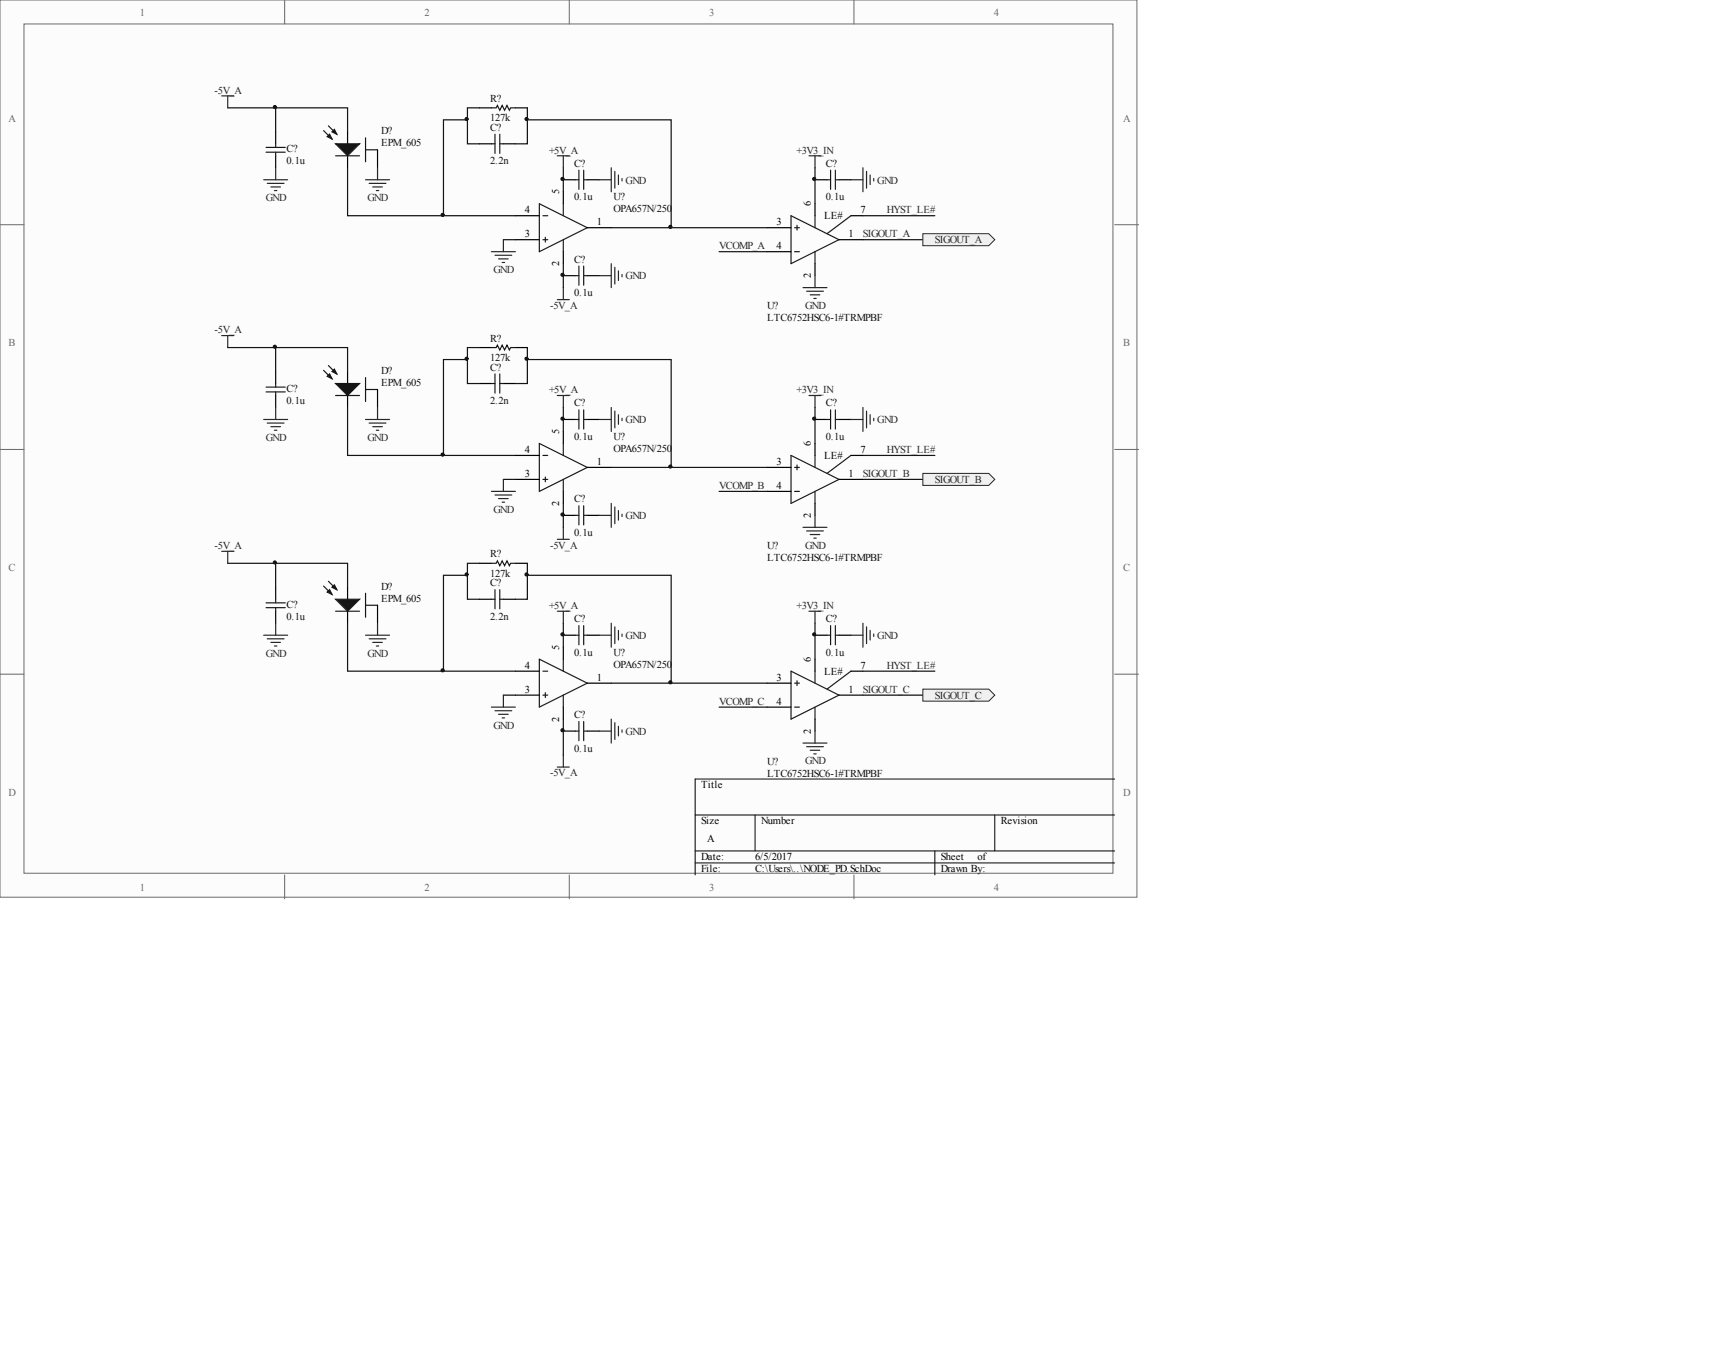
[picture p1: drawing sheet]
<svg xmlns="http://www.w3.org/2000/svg" width="241mm" height="190mm" viewBox="0 0 241 190" stroke-linecap="round" stroke-linejoin="round" font-family="sans-serif">
<g fill="#fcfcfc" stroke="#6a6a6a" stroke-width=".14">
<path d="M0 0h160.4v126.6h-160.4z"/>
<path d="M3.4 3.4h153.7v119.8h-153.7z"/>
</g>
<path d="M40.2 0v3.4M80.3 0v3.4M120.5 0v3.4M0 31.7h3.4M157.3 31.7h3.4M0 63.4h3.4M157.3 63.4h3.4M0 95.1h3.4M157.3 95.1h3.4M40.2 123.5v3.3M80.3 123.5v3.3M120.5 123.5v3.3" fill="none" stroke="#6a6a6a" stroke-width=".14"/>
<path d="M98.1 115h59.2M106.5 115v5.1M140.4 115v5.1M157.3 109.9h-59.2v13.6M98.1 120.1h59.2M98.1 121.8h59.2M131.9 120.1v3.4" fill="none" stroke="#000" stroke-width=".14"/>
<g fill="none" stroke="#1c1c1c" stroke-width=".17">
<path d="M45.7 18.4l1.1 1.2M46.3 17.8l1.2 1.1M51.6 19.4v3.4M37.5 20.8h2.8M37.5 21.5h2.8M38.9 20.3v.5M38.9 21.5v.5M47.4 22h3.3M51.6 21.1h1.7M76.1 28.8l6.8 3.3-6.8 3.4zM76.6 33.8h.7M76.6 30.4h.7"/>
<path d="M77 33.5v.7M79.5 28.8v1.6M79.5 33.8v1.7M81.2 25.4h.5M81.2 38.9h.5M81.7 24v2.7M81.7 37.5v2.8M82.4 24v2.7M82.4 37.5v2.8M82.4 25.4h.5M82.4 38.9h.5M111.6 30.4l6.8 3.4-6.8 3.4z"/>
<path d="M112.1 32.1h.7M112.1 35.5h.7M112.5 31.8v.7M115 30.4v1.7M115 35.5v1.7M116.7 25.4h.5M117.2 24v2.7M117.9 25.4h.5M117.9 24v2.7M120.1 30.4l-3.4 2.6M37.5 54.6h2.8M37.5 55.3h2.8"/>
<path d="M38.9 54.1v.5M38.9 55.3v.5M45.7 52.3l1.1 1.1M46.3 51.6l1.2 1.2M47.4 55.8h3.3M51.6 53.3v3.4M51.6 55h1.7M81.2 59.2h.5M81.7 57.8v2.7M82.4 57.8v2.7M82.4 59.2h.5M116.7 59.2h.5"/>
<path d="M117.2 57.8v2.7M117.9 59.2h.5M117.9 57.8v2.7M76.1 62.6l6.8 3.4-6.8 3.3zM76.6 67.6h.7M76.6 64.3h.7M77 67.3v.7M79.5 62.6v1.7M79.5 67.6v1.7M81.2 72.7h.5M81.7 71.4v2.7M82.4 71.4v2.7"/>
<path d="M82.4 72.7h.5M111.6 64.3l6.8 3.3-6.8 3.4zM112.1 66h.7M112.1 69.3h.7M112.5 65.6v.7M115 64.3v1.7M115 69.3v1.7M120.1 64.3l-3.4 2.5M37.5 85.1h2.8M37.5 85.7h2.8M38.9 84.6v.5M38.9 85.7v.6"/>
<path d="M45.7 82.7l1.1 1.2M46.3 82l1.2 1.2M47.4 86.3h3.3M51.6 83.7v3.4M51.6 85.4h1.7M76.1 93l6.8 3.4-6.8 3.4zM76.6 98.1h.7M76.6 94.7h.7M77 97.8v.6M79.5 93v1.7M79.5 98.1v1.7M81.2 89.6h.5"/>
<path d="M81.7 88.3v2.7M82.4 88.3v2.7M82.4 89.6h.5M111.6 94.7l6.8 3.4-6.8 3.4zM112.1 96.4h.7M112.1 99.8h.7M112.5 96.1v.6M115 94.7v1.7M115 99.8v1.7M116.7 89.6h.5M117.2 88.3v2.7M117.9 89.6h.5"/>
<path d="M117.9 88.3v2.7M120.1 94.7l-3.4 2.5M81.2 103.2h.5M81.7 101.8v2.7M82.4 101.8v2.7M82.4 103.2h.5"/>
</g>
<g fill="none" stroke="#000" stroke-width=".17">
<path d="M38.9 18.6v1.7M49 18.6v1.7M38.9 22v1.7M49 22v1.7M53.3 21.1v2.6M72.7 30.4h3.4M72.7 33.8h3.4M79.5 27.1v1.7M79.5 35.5v1.7M79.5 25.4h1.7M79.5 38.9h1.7M82.9 32.1h3.4"/>
<path d="M82.9 25.4h1.7M82.9 38.9h1.7M108.2 32.1h3.4M108.2 35.5h3.4M115 28.8v1.6M115 37.2v1.7M115 25.4h1.7M118.4 33.8h3.4M118.4 25.4h1.7M120.1 30.4h1.7M38.9 52.4v1.7M38.9 55.8v1.7"/>
<path d="M49 52.4v1.7M49 55.8v1.7M53.3 55v2.5M79.5 59.2h1.7M82.9 59.2h1.7M115 59.2h1.7M118.4 59.2h1.7M72.7 64.3h3.4M72.7 67.6h3.4M79.5 60.9v1.7M79.5 69.3v1.7M79.5 72.7h1.7"/>
<path d="M82.9 66h3.4M82.9 72.7h1.7M108.2 66h3.4M108.2 69.3h3.4M115 62.6v1.7M115 71v1.7M118.4 67.6h3.4M120.1 64.3h1.7M38.9 82.9v1.7M38.9 86.3v1.6M49 82.9v1.7M49 86.3v1.6"/>
<path d="M53.3 85.4v2.5M72.7 94.7h3.4M72.7 98.1h3.4M79.5 91.3v1.7M79.5 99.8v1.7M79.5 89.6h1.7M82.9 96.4h3.4M82.9 89.6h1.7M108.2 96.4h3.4M108.2 99.8h3.4M115 93v1.7M115 89.6h1.7"/>
<path d="M118.4 98.1h3.4M118.4 89.6h1.7M120.1 94.7h1.7M79.5 103.2h1.7M82.9 103.2h1.7M115 101.5v1.7"/>
</g>
<g fill="none" stroke="#0e0e0e" stroke-width=".17">
<path d="M32.1 15.2h6.8M38.9 18.6v-3.4h10.1v3.4M49 23.7v6.7h23.7M71 33.8h1.7M86.3 32.1h21.9M101.5 35.5h6.7M121.8 30.4h10.1M121.8 33.8h8.4M32.1 49h6.8M38.9 52.4v-3.4h10.1v3.4M49 57.5v6.8h23.7M32.1 79.5h6.8"/>
<path d="M71 67.6h1.7M86.3 66h21.9M101.5 69.3h6.7M121.8 64.3h10.1M38.9 82.9v-3.4h10.1v3.4M49 87.9v6.8h23.7M71 98.1h1.7M86.3 96.4h21.9M101.5 99.8h6.7M121.8 94.7h10.1"/>
</g>
<g fill="none" stroke="#262626" stroke-width=".17">
<path d="M31.3 13.5h1.7M32.1 13.5v1.7M37.2 25.4h3.4M37.7 25.9h2.4M38.2 26.4h1.4M38.7 26.9h.4M38.9 23.7v1.7M51.6 25.4h3.4M52.1 25.9h2.4M52.6 26.4h1.4M53.1 26.9h.3M53.3 23.7v1.7"/>
<path d="M69.3 35.5h3.4M69.8 36h2.4M70.4 36.5h1.3M70.9 37h.3M71 33.8v1.7M84.6 25.4h1.7M84.6 38.9h1.7M86.3 23.7v3.4M86.3 37.2v3.4M86.8 24.2v2.4M86.8 37.7v2.4M87.3 24.7v1.3"/>
<path d="M87.3 38.2v1.4M87.8 25.2v.3M87.8 38.7v.4M115 38.9v1.7M120.1 25.4h1.7M121.8 23.7v3.4M122.3 24.2v2.4M122.8 24.7v1.3M123.3 25.2v.3M31.3 47.4h1.7M32.1 47.4v1.6M37.2 59.2h3.4"/>
<path d="M37.7 59.7h2.4M38.9 57.5v1.7M51.6 59.2h3.4M52.1 59.7h2.4M53.3 57.5v1.7M84.6 59.2h1.7M86.3 57.5v3.4M86.8 58v2.4M87.3 58.5v1.4M87.8 59v.4M113.3 40.6h3.4M113.8 41.1h2.4"/>
<path d="M114.3 41.6h1.4M114.8 42.1h.4M120.1 59.2h1.7M121.8 57.5v3.4M122.3 58v2.4M122.8 58.5v1.4M123.3 59v.4M31.3 77.8h1.7M32.1 77.8v1.7M38.2 60.2h1.4M38.7 60.7h.4M52.6 60.2h1.4"/>
<path d="M53.1 60.7h.3M69.3 69.3h3.4M69.8 69.8h2.4M70.4 70.4h1.3M70.9 70.9h.3M71 67.6v1.7M84.6 72.7h1.7M86.3 71v3.4M86.8 71.5v2.4M87.3 72v1.4M87.8 72.6v.3M113.3 74.4h3.4"/>
<path d="M113.8 74.9h2.4M114.3 75.4h1.4M114.8 75.9h.4M115 72.7v1.7M37.2 89.6h3.4M37.7 90.1h2.4M38.2 90.7h1.4M38.7 91.2h.4M38.9 87.9v1.7M51.6 89.6h3.4M52.1 90.1h2.4M52.6 90.7h1.4"/>
<path d="M53.1 91.2h.3M53.3 87.9v1.7M69.3 99.8h3.4M71 98.1v1.7M84.6 89.6h1.7M86.3 87.9v3.4M86.8 88.5v2.3M87.3 89v1.3M87.8 89.5v.3M120.1 89.6h1.7M121.8 87.9v3.4M122.3 88.5v2.3"/>
<path d="M122.8 89v1.3M123.3 89.5v.3M69.8 100.3h2.4M70.4 100.8h1.3M70.9 101.3h.3M78.6 108.2h1.7M79.5 106.5v1.7M84.6 103.2h1.7M86.3 101.5v3.4M86.8 102v2.3M87.3 102.5v1.3M87.8 103v.3"/>
<path d="M113.3 104.9h3.4M113.8 105.4h2.4M114.3 105.9h1.4M114.8 106.4h.4M115 103.2v1.7"/>
</g>
<g fill="#1c1c1c" stroke="#1c1c1c" stroke-width=".17">
<path d="M47.4 20.3h3.3l-1.7 1.7z"/>
<path d="M46.2 19.3l.3-.4 .3 .7z"/>
<path d="M46.8 18.6l.4-.3 .3 .6z"/>
<path d="M47.4 54.1h3.3l-1.7 1.7z"/>
<path d="M46.2 53.1l.3-.3 .3 .6z"/>
<path d="M46.8 52.4l.4-.3 .3 .7z"/>
<path d="M47.4 84.6h3.3l-1.7 1.7z"/>
<path d="M46.2 83.5l.3-.3 .3 .7z"/>
<path d="M46.8 82.9l.4-.4 .3 .7z"/>
</g>
<path d="M130.2 33h9.3l.9 .8-.9 .9h-9.3z" fill-rule="evenodd" fill="#f0f0f0" stroke="#262626" stroke-width=".14"/>
<path d="M121.8 67.6h8.4" fill="none" stroke="#0e0e0e" stroke-width=".17"/>
<path d="M130.2 66.8h9.3l.9 .8-.9 .9h-9.3z" fill-rule="evenodd" fill="#f0f0f0" stroke="#262626" stroke-width=".14"/>
<path d="M121.8 98.1h8.4" fill="none" stroke="#0e0e0e" stroke-width=".17"/>
<path d="M130.2 97.2h9.3l.9 .9-.9 .8h-9.3z" fill-rule="evenodd" fill="#f0f0f0" stroke="#262626" stroke-width=".14"/>
<g fill="none" stroke="#262626" stroke-width=".17">
<path d="M78.6 22h1.7M79.5 22v1.7M114.2 22h1.7M115 22v1.7M78.6 55.8h1.7M78.6 42.3h1.7M79.5 40.6v1.7M79.5 55.8v1.7M114.2 55.8h1.7M115 55.8v1.7M78.6 76.1h1.7M79.5 74.4v1.7"/>
<path d="M78.6 86.3h1.7M79.5 86.3v1.6M114.2 86.3h1.7M115 86.3v1.6"/>
</g>
<g fill="none" stroke="#0e0e0e" stroke-width=".17">
<path d="M67.7 15.2h-1.7v1.7M74.4 15.2v5.1h-1.7M74.4 16.9h20.3v15.2M67.7 20.3h-1.7v-3.4h-3.4v13.5M79.5 23.7v3.4M79.5 37.2v3.4M115 23.7v5.1M67.7 54.1h-1.7v-3.4h-3.4v13.6M67.7 49h-1.7v1.7M74.4 49v5.1h-1.7M74.4 50.7h20.3v15.3M79.5 57.5v3.4"/>
<path d="M115 57.5v5.1M67.7 79.5h-1.7v1.7M74.4 79.5v5.1h-1.7M79.5 71v3.4M67.7 84.6h-1.7v-3.4h-3.4v13.5M74.4 81.2h20.3v15.2M79.5 87.9v3.4M115 87.9v5.1M79.5 101.5v5"/>
</g>
<path d="M67.7 15.2h1.6M72.7 15.2h1.7M67.7 20.3h1.6M71 20.3h1.7M67.7 54.1h1.6M67.7 49h1.6M71 54.1h1.7M72.7 49h1.7M67.7 79.5h1.6M72.7 79.5h1.7M67.7 84.6h1.6M71 84.6h1.7" fill="none" stroke="#000" stroke-width=".17"/>
<g fill="none" stroke="#1c1c1c" stroke-width=".17">
<path d="M69.3 15.2h.7l.2-.3 .3 .7 .4-.7 .3 .7 .3-.7 .4 .7 .1-.4h.7M69.8 18.9v2.7M70.5 18.9v2.7M69.3 20.3h.5M70.5 20.3h.5M69.3 49h.7l.2-.3 .3 .7 .4-.7 .3 .7 .3-.7 .4 .7 .1-.4h.7M69.3 54.1h.5M69.8 52.8v2.7M70.5 52.8v2.7M70.5 54.1h.5M69.3 79.5h.7l.2-.4 .3 .7 .4-.7 .3 .7 .3-.7 .4 .7 .1-.3h.7M69.3 84.6h.5"/>
<path d="M69.8 83.2v2.7M70.5 83.2v2.7M70.5 84.6h.5"/>
</g>
<g fill="#0e0e0e" stroke="#0e0e0e" stroke-width=".14">
<circle cx="38.8" cy="79.4" r=".22"/>
<circle cx="38.8" cy="48.9" r=".22"/>
<circle cx="38.8" cy="15.1" r=".22"/>
<circle cx="62.5" cy="94.6" r=".22"/>
<circle cx="62.5" cy="64.1" r=".22"/>
<circle cx="62.5" cy="30.3" r=".22"/>
<circle cx="65.8" cy="81.1" r=".22"/>
<circle cx="65.8" cy="50.6" r=".22"/>
<circle cx="65.8" cy="16.8" r=".22"/>
<circle cx="74.3" cy="81.1" r=".22"/>
<circle cx="74.3" cy="50.6" r=".22"/>
<circle cx="74.3" cy="16.8" r=".22"/>
<circle cx="79.4" cy="103" r=".22"/>
<circle cx="79.4" cy="89.5" r=".22"/>
<circle cx="79.4" cy="72.6" r=".22"/>
<circle cx="79.4" cy="59.1" r=".22"/>
<circle cx="79.4" cy="38.8" r=".22"/>
<circle cx="79.4" cy="25.2" r=".22"/>
<circle cx="94.6" cy="96.3" r=".22"/>
<circle cx="94.6" cy="65.8" r=".22"/>
<circle cx="94.6" cy="32" r=".22"/>
<circle cx="114.9" cy="89.5" r=".22"/>
<circle cx="114.9" cy="59.1" r=".22"/>
<circle cx="114.9" cy="25.2" r=".22"/>
</g>
<g font-size="1.5" fill="#696969">
<text x="19.7" y="2.2">1</text>
<text x="59.9" y="2.2">2</text>
<text x="100.1" y="2.2">3</text>
<text x="140.2" y="2.2">4</text>
<text x="1.2" y="17.2">A</text>
<text x="158.5" y="17.2">A</text>
<text x="1.2" y="48.9">B</text>
<text x="158.5" y="48.9">B</text>
<text x="1.2" y="80.6">C</text>
<text x="158.5" y="80.6">C</text>
<text x="1.2" y="112.3">D</text>
<text x="158.5" y="112.3">D</text>
<text x="19.7" y="125.7">1</text>
<text x="59.9" y="125.7">2</text>
<text x="100.1" y="125.7">3</text>
<text x="140.2" y="125.7">4</text>
</g>
<g font-size="1.5" fill="#262626">
<text x="30.3" y="13.2">-5V_A</text>
<text x="77.5" y="21.7">+5V_A</text>
<text x="112.4" y="21.7">+3V3_IN</text>
<text x="37.5" y="28.4">GND</text>
<text x="51.9" y="28.4">GND</text>
<text x="88.3" y="25.9">GND</text>
<text x="123.8" y="25.9">GND</text>
<text x="101.5" y="35.2">VCOMP_A</text>
<text x="121.8" y="33.5">SIGOUT_A</text>
<text x="125.2" y="30.1">HYST_LE#</text>
<text x="131.9" y="34.4">SIGOUT_A</text>
<text x="69.6" y="38.5">GND</text>
<text x="88.3" y="39.4">GND</text>
<text x="30.3" y="47">-5V_A</text>
<text x="77.6" y="43.6">-5V_A</text>
<text x="113.6" y="43.6">GND</text>
<text x="77.5" y="55.5">+5V_A</text>
<text x="88.3" y="59.7">GND</text>
<text x="112.4" y="55.5">+3V3_IN</text>
<text x="123.8" y="59.7">GND</text>
<text x="37.5" y="62.2">GND</text>
<text x="51.9" y="62.2">GND</text>
<text x="125.2" y="64">HYST_LE#</text>
<text x="101.5" y="69">VCOMP_B</text>
<text x="121.8" y="67.3">SIGOUT_B</text>
<text x="131.9" y="68.2">SIGOUT_B</text>
<text x="30.3" y="77.5">-5V_A</text>
<text x="69.6" y="72.4">GND</text>
<text x="77.6" y="77.4">-5V_A</text>
<text x="88.3" y="73.3">GND</text>
<text x="113.6" y="77.4">GND</text>
<text x="77.5" y="85.9">+5V_A</text>
<text x="112.4" y="85.9">+3V3_IN</text>
<text x="37.5" y="92.7">GND</text>
<text x="51.9" y="92.7">GND</text>
<text x="88.3" y="90.2">GND</text>
<text x="123.8" y="90.2">GND</text>
<text x="125.2" y="94.4">HYST_LE#</text>
<text x="101.5" y="99.5">VCOMP_C</text>
<text x="121.8" y="97.8">SIGOUT_C</text>
<text x="131.9" y="98.6">SIGOUT_C</text>
<text x="69.6" y="102.8">GND</text>
<text x="88.3" y="103.7">GND</text>
<text x="113.6" y="107.9">GND</text>
<text x="77.6" y="109.6">-5V_A</text>
</g>
<g font-size="1.5" fill="#0e0e0e">
<text x="69.2" y="17.1">127k</text>
<text x="69.2" y="14.4">R?</text>
<text x="40.4" y="23.2">0.1u</text>
<text x="40.4" y="21.5">C?</text>
<text x="53.8" y="19">D?</text>
<text x="53.8" y="20.7">EPM_605</text>
<text x="69.2" y="23.2">2.2n</text>
<text x="69.2" y="18.5">C?</text>
<text x="81" y="23.5">C?</text>
<text x="116.5" y="23.5">C?</text>
<text x="81" y="28.3">0.1u</text>
<text x="86.6" y="28.3">U?</text>
<text x="86.6" y="30">OPA657N/250</text>
<text x="116.5" y="28.3">0.1u</text>
<text x="81" y="41.8">0.1u</text>
<text x="81" y="37.1">C?</text>
<text x="108.2" y="43.7">U?</text>
<text x="108.2" y="45.3">LTC6752HSC6-1#TRMPBF</text>
<text x="53.8" y="52.8">D?</text>
<text x="69.2" y="52.3">C?</text>
<text x="69.2" y="50.9">127k</text>
<text x="69.2" y="48.2">R?</text>
<text x="40.4" y="57">0.1u</text>
<text x="40.4" y="55.3">C?</text>
<text x="53.8" y="54.5">EPM_605</text>
<text x="69.2" y="57">2.2n</text>
<text x="81" y="57.4">C?</text>
<text x="116.5" y="57.4">C?</text>
<text x="81" y="62.1">0.1u</text>
<text x="86.6" y="62.1">U?</text>
<text x="86.6" y="63.8">OPA657N/250</text>
<text x="116.5" y="62.1">0.1u</text>
<text x="81" y="70.9">C?</text>
<text x="81" y="75.6">0.1u</text>
<text x="108.2" y="77.5">U?</text>
<text x="53.8" y="83.2">D?</text>
<text x="69.2" y="82.7">C?</text>
<text x="69.2" y="81.4">127k</text>
<text x="69.2" y="78.7">R?</text>
<text x="108.2" y="79.2">LTC6752HSC6-1#TRMPBF</text>
<text x="40.4" y="87.5">0.1u</text>
<text x="40.4" y="85.8">C?</text>
<text x="53.8" y="84.9">EPM_605</text>
<text x="69.2" y="87.5">2.2n</text>
<text x="81" y="87.8">C?</text>
<text x="116.5" y="87.8">C?</text>
<text x="81" y="92.5">0.1u</text>
<text x="86.6" y="92.5">U?</text>
<text x="86.6" y="94.2">OPA657N/250</text>
<text x="116.5" y="92.5">0.1u</text>
<text x="81" y="101.3">C?</text>
<text x="81" y="106.1">0.1u</text>
<text x="108.2" y="107.9">U?</text>
<text x="108.2" y="109.6">LTC6752HSC6-1#TRMPBF</text>
</g>
<g font-size="1.5">
<text x="78.9" y="27.4" transform="rotate(-90 78.9 27.4)">5</text>
<text x="114.4" y="29.1" transform="rotate(-90 114.4 29.1)">6</text>
<text x="74" y="30.1">4</text>
<text x="74" y="33.5">3</text>
<text x="84.2" y="31.8">1</text>
<text x="109.6" y="31.8">3</text>
<text x="109.6" y="35.2">4</text>
<text x="116.3" y="31">LE#</text>
<text x="119.7" y="33.5">1</text>
<text x="121.4" y="30.1">7</text>
<text x="78.9" y="37.6" transform="rotate(-90 78.9 37.6)">2</text>
<text x="114.4" y="39.3" transform="rotate(-90 114.4 39.3)">2</text>
<text x="74" y="64">4</text>
<text x="78.9" y="61.2" transform="rotate(-90 78.9 61.2)">5</text>
<text x="84.2" y="65.6">1</text>
<text x="109.6" y="65.6">3</text>
<text x="114.4" y="62.9" transform="rotate(-90 114.4 62.9)">6</text>
<text x="116.3" y="64.8">LE#</text>
<text x="121.4" y="64">7</text>
<text x="74" y="67.3">3</text>
<text x="78.9" y="71.4" transform="rotate(-90 78.9 71.4)">2</text>
<text x="109.6" y="69">4</text>
<text x="119.7" y="67.3">1</text>
<text x="114.4" y="73.1" transform="rotate(-90 114.4 73.1)">2</text>
<text x="74" y="94.4">4</text>
<text x="78.9" y="91.7" transform="rotate(-90 78.9 91.7)">5</text>
<text x="114.4" y="93.4" transform="rotate(-90 114.4 93.4)">6</text>
<text x="116.3" y="95.2">LE#</text>
<text x="121.4" y="94.4">7</text>
<text x="74" y="97.8">3</text>
<text x="78.9" y="101.8" transform="rotate(-90 78.9 101.8)">2</text>
<text x="84.2" y="96.1">1</text>
<text x="109.6" y="96.1">3</text>
<text x="109.6" y="99.5">4</text>
<text x="119.7" y="97.8">1</text>
<text x="114.4" y="103.5" transform="rotate(-90 114.4 103.5)">2</text>
<text x="98.9" y="111.3">Title</text>
<text x="98.9" y="116.3">Size</text>
<text x="99.8" y="118.9">A</text>
<text x="107.4" y="116.3">Number</text>
<text x="141.2" y="116.3">Revision</text>
<text x="98.9" y="121.4">Date:</text>
<text x="98.9" y="123.1">File:</text>
<text x="106.5" y="121.4">6/5/2017</text>
<text x="106.5" y="123.1">C:\Users\..\NODE_PD.SchDoc</text>
<text x="132.8" y="121.4">Sheet</text>
<text x="132.8" y="123.1">Drawn By:</text>
<text x="137.9" y="121.4">of</text>
</g>
</svg>
